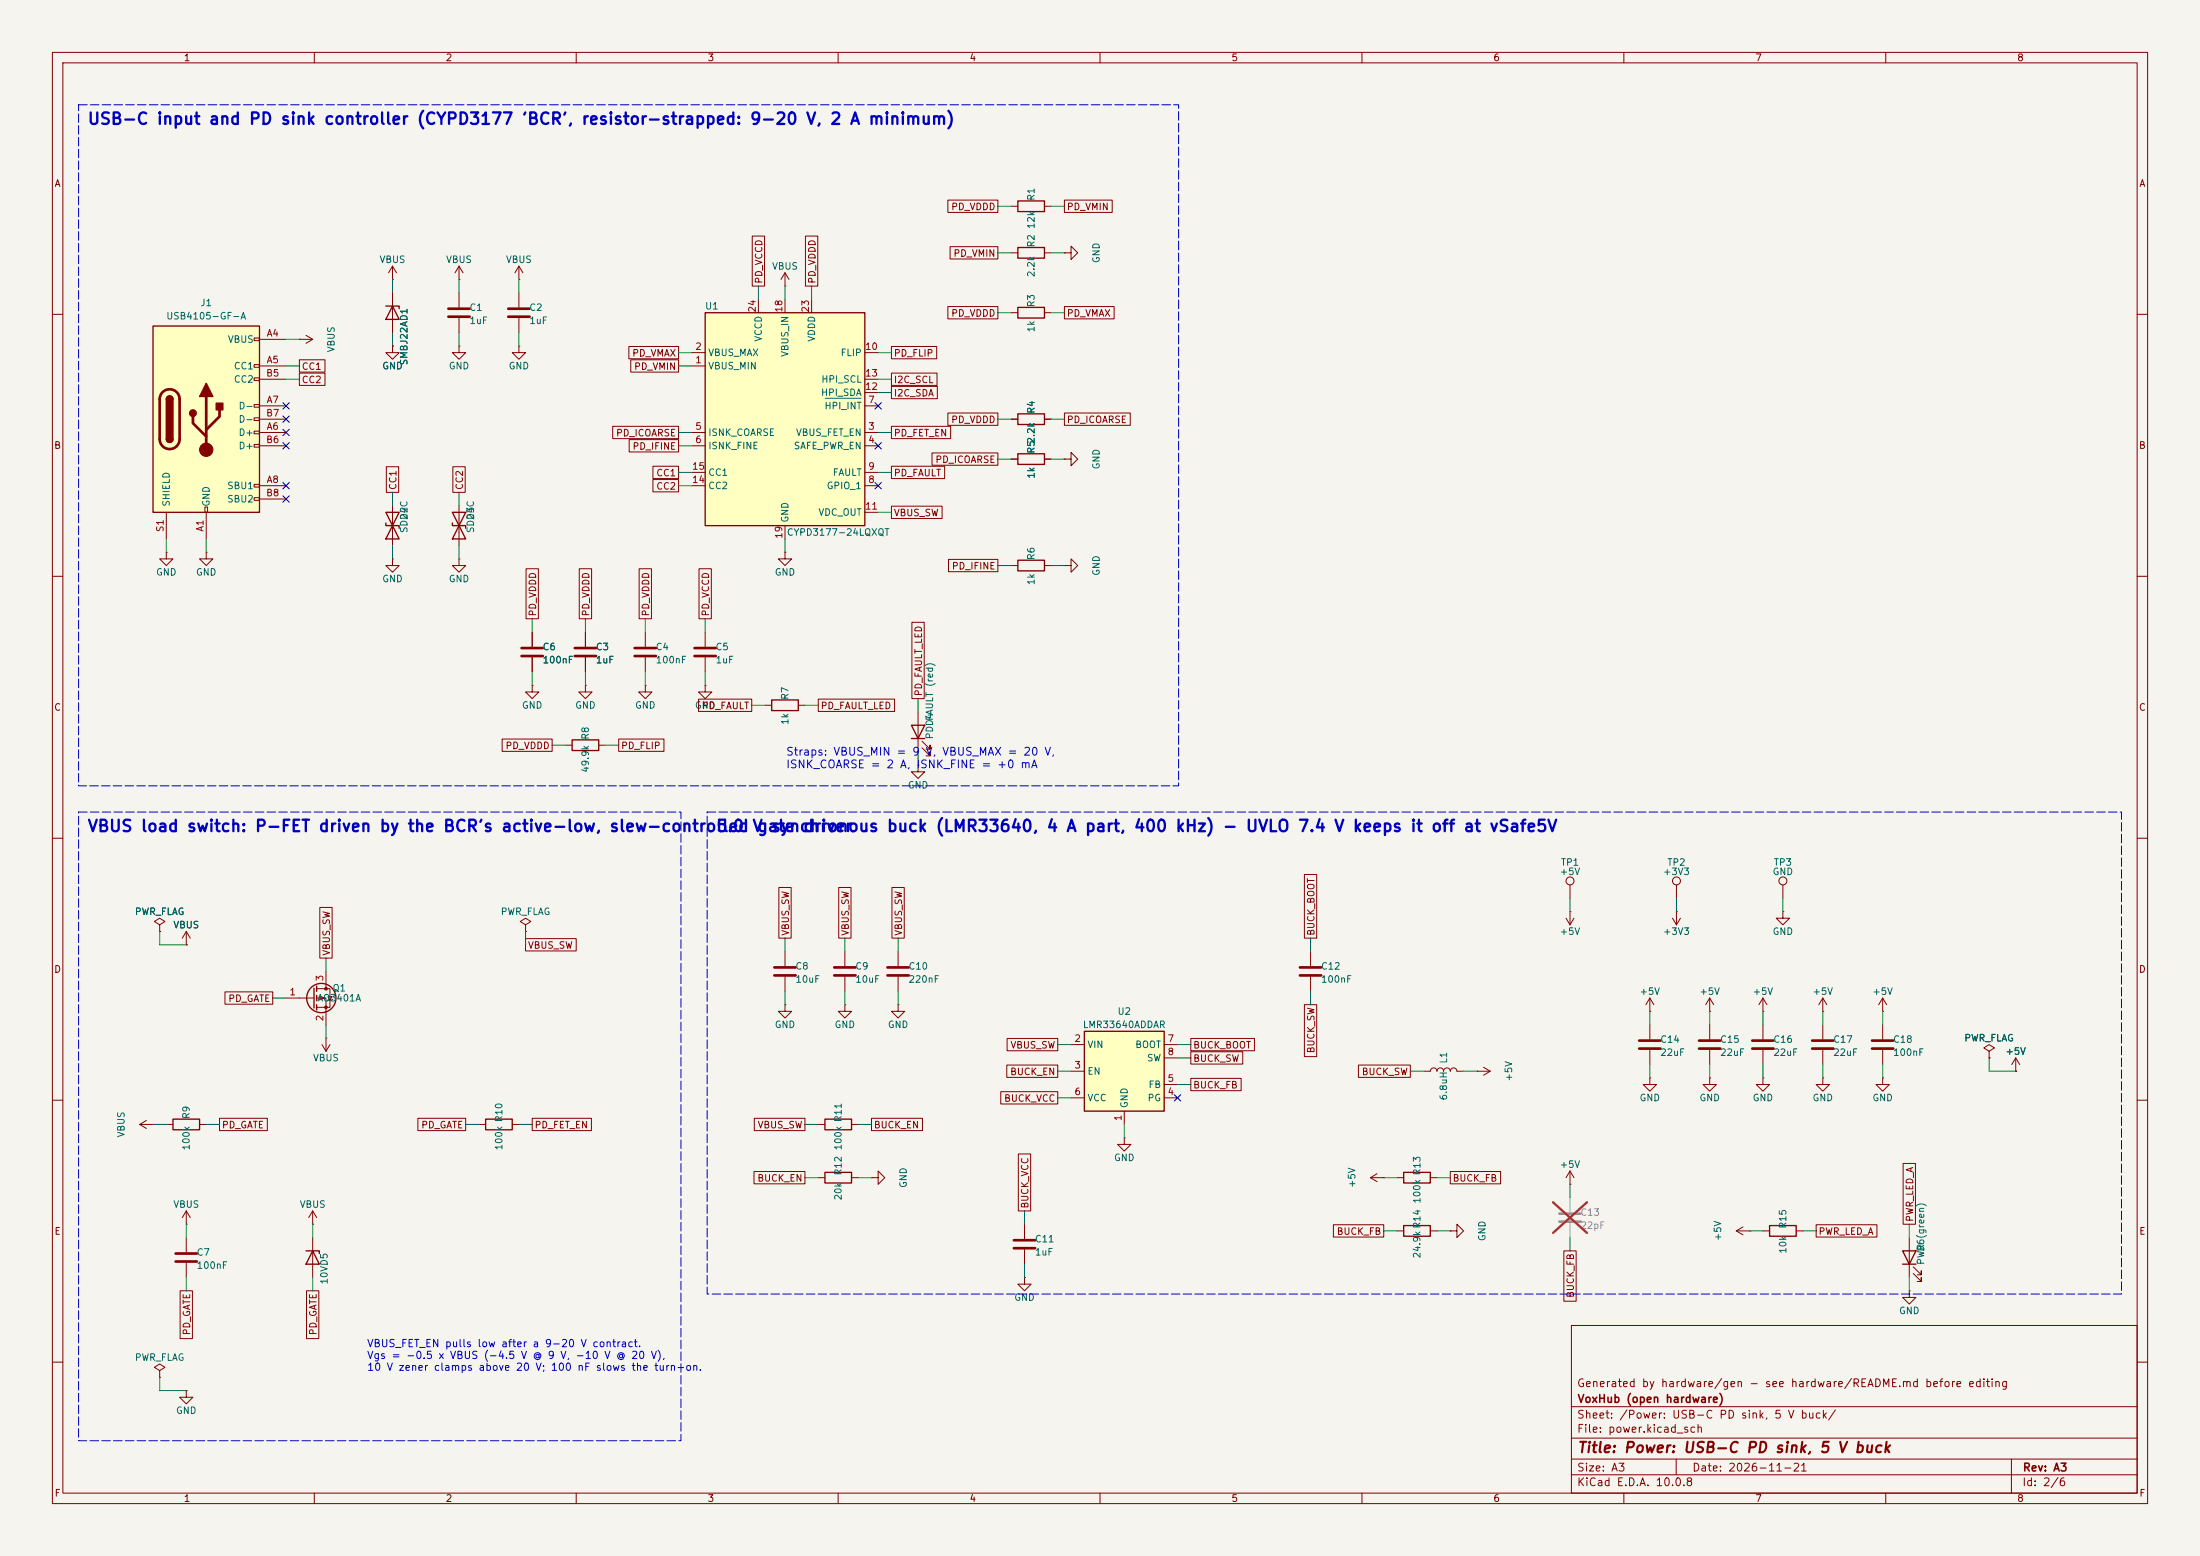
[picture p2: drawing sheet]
<svg xmlns="http://www.w3.org/2000/svg" width="420mm" height="297mm" viewBox="0 0 420 297" stroke-linecap="round" stroke-linejoin="round" font-family="sans-serif">
<path d="M0 0h420v297h-420z" fill="#f5f4ef" stroke="#f5f4ef" stroke-width=".19"/>
<g fill="none" stroke="#840000" stroke-width=".19">
<path d="M10 10h400v277h-400zM12 12h396v273h-396zM60 10v2M110 10v2M160 10v2M210 10v2M260 10v2M310 10v2M360 10v2M74.9 55.9v7.6M87.6 55.9v2.8M99.1 55.9v2.8"/>
<path d="M10 60h2M74.9 66v1.3h1.3l-1.3 1.3-1.2-1.3h1.2M74.9 66h.1M87.6 66v1.3h1.3l-1.3 1.3-1.2-1.3h1.2M87.6 66h.1M87.6 60.7v2.8M99.1 66v1.3h1.2l-1.2 1.3-1.3-1.3h1.3M99.1 66h.1M99.1 60.7v2.8M408 60h2M87.6 96.5v7.6M10 110h2"/>
<path d="M87.6 106.7v1.3h1.3l-1.3 1.2-1.2-1.2h1.2M87.6 106.7h.1M149.9 105.4v1.3h1.2l-1.2 1.3-1.3-1.3h1.3M149.9 105.4h.1M408 110h2M111.8 130.8v1.3h1.2l-1.2 1.3-1.3-1.3h1.3M111.8 130.8h.1M10 160h2M408 160h2M10 210h2M408 210h2M300 253h108v32h-108z"/>
<path d="M10 260h2M300 278.5h108M300 274.5h108M300 268.5h108M320 278.5v3M384 278.5v6.5M408 260h2M60 285v2M110 285v2M160 285v2M210 285v2M260 285v2"/>
<path d="M300 281.5h108M310 285v2M360 285v2"/>
</g>
<path d="M73.7 58.4h2.5v.5M74.9 58.4l1.3 2.6h-2.5zM86.4 97.8h2.5l-2.5 5.1h2.5zM86.4 99.8v.5h2.5v.5" fill="none" stroke="#840000" stroke-width=".25"/>
<path d="M85.6 58.9h4.1M97 58.9h4.1M85.6 60.5h4.1M97 60.5h4.1" fill="none" stroke="#840000" stroke-width=".51"/>
<path d="M134.6 59.7h30.5v40.6h-30.5z" fill="#ffffc2"/>
<path d="M134.6 59.7h30.5v40.6h-30.5zM109.2 141.2h5.1v2.1h-5.1z" fill="none" stroke="#840000" stroke-width=".25"/>
<g fill="none" stroke="#840000" stroke-width=".19">
<path d="M144.8 57.2v2.5M149.9 57.2v2.5M154.9 57.2v2.5M132.1 69.9h2.5M132.1 67.3h2.5M165.1 67.3h2.5M165.1 77.5h2.5M165.1 74.9h2.5M165.1 72.4h2.5M132.1 82.6h2.5M132.1 85.1h2.5M132.1 92.7h2.5"/>
<path d="M132.1 90.2h2.5M165.1 82.6h2.5M165.1 85.1h2.5M165.1 92.7h2.5M165.1 90.2h2.5M165.1 97.8h2.5M74.9 106.7v1.3h1.3l-1.3 1.2-1.2-1.2h1.2M74.9 106.7h.1M149.9 100.3v2.6M101.6 120.7v2.7M101.6 125.5v2.8M111.8 120.7v2.7"/>
<path d="M111.8 125.5v2.8M123.2 130.8v1.3h1.3l-1.3 1.3-1.3-1.3h1.3M123.2 130.8h.1M123.2 120.7v2.7M123.2 125.5v2.8M107.9 142.2h1.3M114.3 142.2h1.3M161.3 181.6v2.8M161.3 186.4v2.8M171.4 191.8v1.2h1.3l-1.3 1.3-1.2-1.3h1.2M171.4 191.8h.1M171.4 181.6v2.8"/>
<path d="M171.4 186.4v2.8"/>
</g>
<path d="M157.5 76h6.9" fill="none" stroke="#006464" stroke-width=".19"/>
<path d="M99.6 123.7h4M99.6 125.2h4M109.7 123.7h4.1M109.7 125.2h4.1M121.2 123.7h4M121.2 125.2h4M159.3 184.7h4M159.3 186.2h4M169.4 184.7h4.1M169.4 186.2h4.1" fill="none" stroke="#840000" stroke-width=".51"/>
<path d="M207 196.9h15.2v15.2h-15.2z" fill="#ffffc2"/>
<path d="M73.7 97.8h2.5l-2.5 5.1h2.5zM73.7 99.8v.5h2.5v.5M147.3 133.6h5.1v2h-5.1zM207 196.9h15.2v15.2h-15.2zM337.8 233.9h5.1v2.1h-5.1zM363.2 238.8h2.6l-1.3 2.5zM363.2 241.3h2.6" fill="none" stroke="#840000" stroke-width=".25"/>
<g fill="none" stroke="#840000" stroke-width=".19">
<path d="M74.9 53.3h.1M74.9 50.8v2.5M74.9 50.8l-.7 1.3M74.9 50.8l.8 1.3M87.6 53.3h.1M87.6 50.8l-.7 1.3M87.6 50.8l.8 1.3M87.6 50.8v2.5M99.1 53.3h.1M99.1 50.8l-.8 1.3M99.1 50.8l.7 1.3M99.1 50.8v2.5"/>
<path d="M149.9 54.6h.1M149.9 52.1l-.8 1.2M149.9 52.1l.7 1.2M149.9 52.1v2.5M74.9 96.5v7.6M134.6 130.8v1.3h1.3l-1.3 1.3-1.3-1.3h1.3M134.6 130.8h.1M134.6 120.7v2.7M134.6 125.5v2.8M146 134.6h1.3M152.4 134.6h1.3M35.6 177.8l-.8 1.3"/>
<path d="M35.6 177.8l.7 1.3M35.6 177.8v2.5M35.6 180.3h.1M204.5 199.4h2.5M222.2 199.4h2.6M326.4 193h.1M326.4 190.5l-.8 1.3M326.4 190.5l.8 1.3M326.4 190.5v2.5M336.5 193h.1M336.5 190.5v2.5M336.5 195.6v2.8"/>
<path d="M336.5 190.5l-.7 1.3M336.5 190.5l.8 1.3M348 193h.1M348 190.5l-.8 1.3M348 190.5l.7 1.3M348 190.5v2.5M348 195.6v2.8M359.4 193h.1M359.4 190.5l-.8 1.3M359.4 190.5l.8 1.3M359.4 190.5v2.5M359.4 195.6v2.8"/>
<path d="M204.5 204.5h2.5M204.5 209.6h2.5M214.6 212.1v2.5M222.2 209.6h2.6M222.2 207h2.6M222.2 201.9h2.6M326.4 205.7v1.3h1.3l-1.3 1.3-1.3-1.3h1.3M326.4 205.7h.1M336.5 205.7v1.3h1.3l-1.3 1.3-1.2-1.3h1.2M336.5 205.7h.1M336.5 200.4v2.8M348 205.7v1.3h1.2l-1.2 1.3-1.3-1.3h1.3"/>
<path d="M348 205.7h.1M348 200.4v2.8M359.4 205.7v1.3h1.3l-1.3 1.3-1.3-1.3h1.3M359.4 205.7h.1M359.4 200.4v2.8M379.7 200.7l1-.7-1-.6-1 .6 1 .7v1.2M379.7 201.9h.1M331.5 234.9l1.2 .8M331.5 234.9h2.5M332.7 234.2l-1.2 .7M334 234.9h.1M336.5 234.9h1.3"/>
<path d="M342.9 234.9h1.3M364.5 236.2v7.6M195.6 243.8v1.3h1.2l-1.2 1.3-1.3-1.3h1.3M195.6 243.8h.1M364.5 246.4v1.2h1.3l-1.3 1.3-1.3-1.3h1.3M364.5 246.4h.1M365.3 243.1l1.5 1.5v-.8v.8h-.8M365.3 241.8l1.5 1.5v-.7v.7h-.8"/>
</g>
<path d="M132.6 123.7h4.1M132.6 125.2h4.1M334.5 198.6h4.1M345.9 198.6h4.1M357.4 198.6h4M334.5 200.2h4.1M345.9 200.2h4.1M357.4 200.2h4" fill="none" stroke="#840000" stroke-width=".51"/>
<path d="M29.2 62.2h20.3v35.6h-20.3z" fill="#ffffc2"/>
<g fill="none" stroke="#840000" stroke-width=".19">
<path d="M181 38.2h9.5v2.3h-9.5zM193 39.4h1.3M199.4 39.4h1.3M203.2 38.2h9.1v2.3h-9.1zM74.9 55.9v2.5M143.6 45.1h2.4v9.5h-2.4zM153.8 45.1h2.3v9.5h-2.3zM181 58.5h9.5v2.4h-9.5zM181.4 47.1h9.1v2.3h-9.1zM193 59.7h1.3M193 48.3h1.3M199.4 59.7h1.3"/>
<path d="M199.4 48.3h1.3M203.2 48.3h1.3v-1.3l1.2 1.3-1.2 1.2v-1.2M203.2 48.3h.1M203.2 58.5h9.5v2.4h-9.5zM48.5 64.5h1v.5h-1zM48.5 69.6h1v.5h-1zM48.5 72.1h1v.5h-1zM48.5 77.2h1v.5h-1zM48.5 79.8h1v.5h-1zM49.5 64.8h5.1M49.5 69.9h5.1M49.5 77.5h5.1"/>
<path d="M49.5 72.4h5.1M57.1 64.8h.1M57.1 68.7h4.9v2.3h-4.9zM57.1 71.2h4.9v2.4h-4.9zM57.1 64.8h2.6M58.4 64l1.3 .8M59.7 64.8l-1.3 .7M74.9 66h.1M74.9 61v2.5M120.1 66.1h9.4v2.4h-9.4zM120.4 68.7h9.1v2.3h-9.1zM170.2 71.2h8.7v2.4h-8.7z"/>
<path d="M170.2 66.1h8.6v2.4h-8.6zM170.2 73.8h8.7v2.3h-8.7zM181 78.8h9.5v2.4h-9.5zM203.2 78.8h12.6v2.4h-12.6zM31.7 97.8v5.1M39.1 96.8h.5v1h-.5zM39.4 97.8v5.1M48.5 82.3h1v.5h-1zM48.5 84.8h1v.5h-1zM48.5 92.5h1v.5h-1zM48.5 95h1v.5h-1zM49.5 82.6h5.1"/>
<path d="M49.5 92.7h5.1M49.5 85.1h5.1M49.5 80h5.1M49.5 95.3h5.1M73.8 89.1h2.3v4.9h-2.3zM86.5 89.1h2.3v4.9h-2.3zM117 81.4h12.5v2.3h-12.5zM120.1 83.9h9.4v2.4h-9.4zM124.6 89h4.9v2.3h-4.9zM124.6 91.5h4.9v2.4h-4.9zM170.2 96.6h9.7v2.4h-9.7zM170.2 81.4h11.3v2.3h-11.3z"/>
<path d="M170.2 89h10.1v2.3h-10.1zM177.9 86.5h12.6v2.3h-12.6zM193 80h1.3M193 87.6h1.3M199.4 80h1.3M199.4 87.6h1.3M203.2 87.6h1.3v-1.2l1.2 1.2-1.2 1.3v-1.3M203.2 87.6h.1M31.7 105.4v1.3h1.3l-1.3 1.3-1.2-1.3h1.2M31.7 105.4h.1M39.4 105.4v1.3h1.2l-1.2 1.3-1.3-1.3h1.3M39.4 105.4h.1"/>
<path d="M100.4 108.6h2.4v9.5h-2.4zM110.6 108.6h2.3v9.5h-2.3zM122 108.6h2.4v9.5h-2.4zM133.4 108.6h2.4v9.5h-2.4zM174.1 118.8h2.3v14.6h-2.3zM181.1 106.8h9.4v2.3h-9.4zM193 108h1.3M199.4 108h1.3M203.2 108h1.3v-1.3l1.2 1.3-1.2 1.2v-1.2M203.2 108h.1M101.6 130.8v1.3h1.3l-1.3 1.3-1.3-1.3h1.3M101.6 130.8h.1"/>
<path d="M101.6 120.7v2.7M101.6 125.5v2.8M111.8 120.7v2.7M111.8 125.5v2.8M133.4 133.4h10.1v2.4h-10.1zM156.2 133.4h14.6v2.4h-14.6zM175.3 135.9v7.6M95.9 141.1h9.5v2.3h-9.5zM118.1 141.1h8.7v2.3h-8.7zM175.3 146.1v1.2h1.2l-1.2 1.3-1.3-1.3h1.3M175.3 146.1h.1M176 142.7l1.5 1.6v-.8v.8h-.7"/>
<path d="M176 141.5l1.5 1.5v-.8v.8h-.7M30.5 176.5l1-.6-1-.6-1 .6 1 .6v1.3M30.5 177.8h.1M61.1 173.2h2.3v9.7h-2.3zM100.3 176.5l1-.6-1-.6-1 .6 1 .6v1.3M100.3 177.8h.1M100.3 179.2h9.7v2.3h-9.7zM148.7 169.4h2.3v9.7h-2.3zM160.1 169.4h2.4v9.7h-2.4zM170.3 169.4h2.3v9.7h-2.3zM249 166.9h2.4v12.2h-2.4zM299 175.3l.7 1.2"/>
<path d="M299.7 174h.1M299.7 168.9v2.6M299.7 174v2.5M300.5 175.3l-.8 1.2M319.3 175.3l.7 1.2M320 174h.1M320 168.9v2.6M320 174v2.5M320.8 175.3l-.8 1.2M340.4 174v1.3h1.2l-1.2 1.2-1.3-1.2h1.3M340.4 174h.1M340.4 168.9v2.6"/>
<path d="M35.6 180.3h.1M42.9 189.3h9.2v2.4h-9.2zM54.6 190.5h5.3M60.5 188.7h2.5v3.6h-2.5M60.5 190.5h1.7v5.1M61.5 199.4l.7 1.3M62.2 198.1h.1M62.2 185.4v3.3M62.2 198.1v2.6M62.6 190.2h.8l-.4 .7zM63 199.4l-.8 1.3M63.5 190.8l-1 .2"/>
<path d="M149.9 191.8v1.2h1.2l-1.2 1.3-1.3-1.3h1.3M149.9 191.8h.1M149.9 181.6v2.8M149.9 186.4v2.8M161.3 191.8v1.2h1.3l-1.3 1.3-1.3-1.3h1.3M161.3 191.8h.1M192.3 198.2h9.6v2.4h-9.6zM227.3 198.2h12.2v2.4h-12.2zM249 191.8h2.4v9.9h-2.4zM250.2 181.6v2.8M250.2 186.4v2.8M315 193h.1"/>
<path d="M315 190.5v2.5M315 195.6v2.8M315 190.5l-.8 1.3M315 190.5l.7 1.3M326.4 195.6v2.8M26.7 214.6l1.2 .8M26.7 214.6h2.5M27.9 213.9l-1.2 .7M29.2 214.6h.1M31.7 214.6h1.3M38.1 214.6h1.3M41.9 213.5h9.1v2.3h-9.1z"/>
<path d="M79.8 213.5h9.1v2.3h-9.1zM91.4 214.6h1.3M97.8 214.6h1.3M101.6 213.5h11.3v2.3h-11.3zM144 213.5h9.7v2.3h-9.7zM156.2 214.6h1.3M162.6 214.6h1.2M166.4 213.5h9.7v2.3h-9.7zM191 208.4h10.9v2.3h-10.9zM192.2 203.3h9.7v2.3h-9.7zM214.6 217.2v1.2h1.3l-1.3 1.3-1.2-1.3h1.2M214.6 217.2h.1"/>
<path d="M227.3 205.8h9.6v2.4h-9.6zM227.3 200.8h9.9v2.3h-9.9zM259.3 203.3h9.9v2.3h-9.9zM271.8 204.5h1.2a.64 .64 0 0 1 .7-.7 .64 .64 0 0 1 .6 .7 .64 .64 0 0 1 .7-.7 .64 .64 0 0 1 .6 .7 .64 .64 0 0 1 .6-.7 .64 .64 0 0 1 .7 .7 .64 .64 0 0 1 .6-.7 .64 .64 0 0 1 .6 .7h1.3M281.9 204.5h.1M281.9 204.5h2.6M283.2 203.7l1.3 .8M284.5 204.5l-1.3 .7M315 205.7v1.3h1.2l-1.2 1.3-1.3-1.3h1.3M315 205.7h.1M315 200.4v2.8M326.4 200.4v2.8"/>
<path d="M379.7 201.9h.1M384.8 204.5h.1M384.8 201.9l-.8 1.3M384.8 201.9l.8 1.3M384.8 201.9v2.6M35.6 233.7h.1M35.6 231.1l-.8 1.3M35.6 231.1l.7 1.3M35.6 231.1v2.6M35.6 236.2v2.8M59.7 233.7h.1M59.7 231.1l-.8 1.3"/>
<path d="M59.7 231.1l.8 1.3M59.7 231.1v2.6M59.7 236.2v7.6M143.9 223.6h9.8v2.4h-9.8zM156.2 224.8h1.3M162.6 224.8h1.2M166.4 224.8h1.2v-1.3l1.3 1.3-1.3 1.3v-1.3M166.4 224.8h.1M194.4 220.3h2.4v10.8h-2.4zM195.6 233.7v2.8M195.6 238.5v2.8M254.5 233.8h9.7v2.3h-9.7z"/>
<path d="M261.6 224.8h2.6M261.6 224.8l1.3 .8M262.9 224l-1.3 .8M264.2 224.8h.1M266.7 224.8h1.3M266.7 234.9h1.3M273 224.8h1.3M273 234.9h1.3M276.9 234.9h1.2v-1.2l1.3 1.2-1.3 1.3v-1.3M276.9 234.9h.1M276.9 223.6h9.6v2.4h-9.6zM298.5 238.8h2.4v9.6h-2.4z"/>
<path d="M299.7 226.1h.1M299.7 223.5v2.6M299.7 223.5l-.7 1.3M299.7 223.5l.8 1.3M346.7 233.8h11.6v2.3h-11.6zM363.3 222.1h2.4v11.6h-2.4zM34.4 246.4h2.3v9.1h-2.3zM35.6 241v2.8M58.5 246.4h2.4v9.1h-2.4zM30.5 261.6l1-.6-1-.7-1 .7 1 .6v1.3M30.5 262.9h.1M35.6 265.4v1.3h1.2l-1.2 1.3-1.3-1.3h1.3"/>
<path d="M35.6 265.4h.1"/>
<circle cx="299.7" cy="168.1" r=".76"/>
<circle cx="320" cy="168.1" r=".76"/>
<circle cx="340.4" cy="168.1" r=".76"/>
</g>
<g fill="none" stroke="#840000" stroke-width=".25">
<path d="M194.3 38.4h5.1v2h-5.1zM194.3 58.7h5.1v2h-5.1zM194.3 47.2h5.1v2.1h-5.1zM29.2 62.2h20.3v35.6h-20.3zM31.7 76.2a.64 .64 0 0 1 .7-.6 .64 .64 0 0 1 .6 .6M194.3 79h5.1v2h-5.1zM31.7 83.8a.64 .64 0 0 0 .7 .7 .64 .64 0 0 0 .6-.7M194.3 86.6h5.1v2h-5.1zM194.3 106.9h5.1v2.1h-5.1zM174 138.4h2.5l-1.2 2.6zM174 141h2.5M59.9 188.6v3.8"/>
<path d="M60.5 188.2v1M60.5 190v1M60.5 191.8v1M33 213.6h5.1v2h-5.1zM92.7 213.6h5.1v2h-5.1zM157.5 213.6h5.1v2h-5.1zM58.4 238.8h2.6v.5M59.7 238.8l1.3 2.5h-2.6zM157.5 223.8h5.1v2h-5.1zM268 223.8h5v2h-5zM268 233.9h5v2.1h-5z"/>
<circle cx="61.3" cy="190.5" r="2.79"/>
</g>
<g fill="none" stroke="#840000" stroke-width=".51">
<path d="M31 74.9a1.9 1.9 0 0 1 2.1-.5 1.9 1.9 0 0 1 1.2 1.8v7.6a1.91 1.91 0 0 1-1.9 1.9 1.91 1.91 0 0 1-1.9-1.9v-7.7l.2-.7zM36.8 79.5v1.3l2.6 2.5M39.4 75.7v10.2M41.9 78.2v1.3l-2.5 2.5M147.8 184.7h4.1M147.8 186.2h4.1M248.2 184.7h4M248.2 186.2h4M312.9 198.6h4.1M324.4 198.6h4M312.9 200.2h4.1M324.4 200.2h4"/>
<path d="M33.5 239.3h4.1M193.5 236.7h4.1M193.5 238.3h4.1M33.5 240.8h4.1"/>
</g>
<g fill="#840000" stroke="#840000" stroke-width=".25">
<path d="M31.7 76.2h1.3v7.6h-1.3z"/>
<path d="M31.9 75.8a.64 .64 0 0 1 .7-.2 .64 .64 0 0 1 .4 .6h-1.3z"/>
<path d="M31.7 83.8h1.3a.64 .64 0 0 1-.6 .7 .64 .64 0 0 1-.7-.7z"/>
<path d="M39.4 73.2l1.2 2.5h-2.5z"/>
<path d="M41.3 77h1.2v1.2h-1.2z"/>
<circle cx="36.8" cy="78.9" r=".63"/>
</g>
<g fill="#840000" stroke="#840000" stroke-width=".19">
<path d="M61 190.1l1 .4-1 .4z"/>
<circle cx="39.4" cy="85.9" r="1.27"/>
<circle cx="62.2" cy="188.7" r=".25"/>
<circle cx="62.2" cy="192.3" r=".25"/>
</g>
<path d="M297.7 231.6h4.1M297.7 233.2h4.1" fill="none" stroke="#9c9b98" stroke-width=".51"/>
<path d="M299.7 228.6v2.8M299.7 233.4v2.8" fill="none" stroke="#9c9b98" stroke-width=".19"/>
<path d="M296.5 229.5l6.5 5.8M303 229.5l-6.5 5.8" fill="none" stroke="#e12e31" stroke-width=".46"/>
<g fill="none" stroke="#009600" stroke-width=".19">
<path d="M190.5 39.4h2.5M200.7 39.4h2.5M74.9 53.3v2.6M87.6 53.3v2.6M99.1 53.3v2.6M144.8 54.6v2.6M149.9 54.6v2.6M154.9 54.6v2.6M190.5 59.7h2.5M190.5 48.3h2.5M200.7 59.7h2.5M200.7 48.3h2.5"/>
<path d="M54.6 64.8h2.5M54.6 72.4h2.5M54.6 69.9h2.5M74.9 63.5v2.5M87.6 63.5v2.5M99.1 63.5v2.5M129.5 67.3h2.6M129.5 69.9h2.6M167.6 67.3h2.6M167.6 72.4h2.6M167.6 74.9h2.6M74.9 94v2.5"/>
<path d="M87.6 94v2.5M129.5 82.6h2.6M129.5 90.2h2.6M129.5 85.1h2.6M129.5 92.7h2.6M167.6 97.8h2.6M167.6 82.6h2.6M167.6 90.2h2.6M190.5 80h2.5M190.5 87.6h2.5M200.7 80h2.5M200.7 87.6h2.5"/>
<path d="M31.7 102.9v2.5M39.4 102.9v2.5M74.9 104.1v2.6M87.6 104.1v2.6M101.6 118.1v2.6M111.8 118.1v2.6M123.2 118.1v2.6M134.6 118.1v2.6M149.9 102.9v2.5M190.5 108h2.5M200.7 108h2.5M101.6 128.3v2.5"/>
<path d="M111.8 128.3v2.5M123.2 128.3v2.5M134.6 128.3v2.5M143.5 134.6h2.5M153.7 134.6h2.5M175.3 133.4v2.5M105.4 142.2h2.5M115.6 142.2h2.5M175.3 143.5v2.6M30.5 177.8v2.5h5.1M100.3 177.8v2.5M149.9 179.1v2.5"/>
<path d="M161.3 179.1v2.5M171.4 179.1v2.5M250.2 179.1v2.5M299.7 171.5v2.5M320 171.5v2.5M340.4 171.5v2.5M52.1 190.5h2.5M62.2 182.9v2.5M62.2 195.6v2.5M149.9 189.2v2.6M161.3 189.2v2.6M171.4 189.2v2.6"/>
<path d="M201.9 199.4h2.6M224.8 199.4h2.5M250.2 189.2v2.6M315 193v2.6M326.4 193v2.6M336.5 193v2.6M348 193v2.6M359.4 193v2.6M29.2 214.6h2.5M39.4 214.6h2.5M88.9 214.6h2.5M99.1 214.6h2.5"/>
<path d="M153.7 214.6h2.5M163.8 214.6h2.6M201.9 204.5h2.6M201.9 209.6h2.6M214.6 214.6v2.6M224.8 207h2.5M224.8 201.9h2.5M269.2 204.5h2.6M279.4 204.5h2.5M315 203.2v2.5M326.4 203.2v2.5M336.5 203.2v2.5"/>
<path d="M348 203.2v2.5M359.4 203.2v2.5M379.7 201.9v2.6h5.1M35.6 233.7v2.5M59.7 233.7v2.5M153.7 224.8h2.5M163.8 224.8h2.6M195.6 231.1v2.6M264.2 224.8h2.5M264.2 234.9h2.5M274.3 224.8h2.6M274.3 234.9h2.6"/>
<path d="M299.7 226.1v2.5M299.7 236.2v2.6M334 234.9h2.5M344.2 234.9h2.5M364.5 233.7v2.5M35.6 243.8v2.6M59.7 243.8v2.6M195.6 241.3v2.5M364.5 243.8v2.6M30.5 262.9v2.5h5.1"/>
</g>
<g fill="none" stroke="#000084" stroke-width=".19">
<path d="M54 76.9l1.2 1.2M54 79.4l1.2 1.2M55.2 76.9l-1.2 1.2M55.2 79.4l-1.2 1.2M167 76.9l1.2 1.2M168.2 76.9l-1.2 1.2M54 94.6l1.2 1.3M54 92.1l1.2 1.2M54 84.5l1.2 1.2M54 81.9l1.2 1.3M55.2 94.6l-1.2 1.3M55.2 92.1l-1.2 1.2"/>
<path d="M55.2 84.5l-1.2 1.2M55.2 81.9l-1.2 1.3M167 84.5l1.2 1.2M167 92.1l1.2 1.2M168.2 84.5l-1.2 1.2M168.2 92.1l-1.2 1.2M224.2 208.9l1.2 1.3M225.4 208.9l-1.2 1.3"/>
</g>
<path d="M15 20h210v130h-210zM15 155h115v120h-115zM135 155h270v92h-270z" fill="none" stroke="#0000c2" stroke-width=".19" stroke-dasharray="1.6 .6"/>
<g font-size="2.2" fill="#0000c2">
<text x="16.6" y="24.3">USB-C input and PD sink controller (CYPD3177 'BCR', resistor-strapped: 9-20 V, 2 A minimum)</text>
<text x="16.6" y="159.3">VBUS load switch: P-FET driven by the BCR's active-low, slew-controlledV synchronous buck (LMR33640, 4 A part, 400 kHz) - UVLO 7.4 V keeps it off at vSafe5V</text>
<text x="136.6" y="159.3">5.0</text>
<text x="144.4" y="159.3">gate driver</text>
</g>
<text font-size="2" fill="#840000" x="301" y="277.8">Title: Power: USB-C PD sink, 5 V buck</text>
<g font-size="1.5" fill="#0000c2">
<text x="150" y="144.6">Straps: VBUS_MIN = 9</text>
<text x="150" y="147">ISNK_COARSE = 2 A, ISNK_FINE = +0 mA</text>
<text x="176.6" y="144.6">V, VBUS_MAX = 20 V,</text>
</g>
<g font-size="1.5" fill="#840000">
<text x="300.9" y="265.1">Generated by hardware/gen - see hardware/README.md before editing</text>
<text x="301" y="268.1">VoxHub (open hardware)</text>
<text x="300.9" y="273.8">File: power.kicad_sch</text>
<text x="300.9" y="271.1">Sheet: /Power: USB-C PD sink, 5 V buck/</text>
<text x="300.9" y="281.2">Size: A3</text>
<text x="322.9" y="281.2">Date: 2026-11-21</text>
<text x="386" y="281.2">Rev: A3</text>
<text x="300.9" y="284">KiCad E.D.A. 10.0.8</text>
<text x="385.9" y="284">Id: 2/6</text>
</g>
<g font-size="1.4" fill="#0000c2">
<text x="70" y="257.5">VBUS_FET_EN pulls low after a 9-20 V contract.</text>
<text x="70" y="259.7">Vgs = -0.5 x VBUS (-4.5 V @ 9 V, -10 V @ 20 V),</text>
<text x="70" y="262">10 V zener clamps above 20 V; 100 nF slows the turn-on.</text>
</g>
<g font-size="1.3" fill="#840000">
<text x="35" y="12">1</text>
<text x="85" y="12">2</text>
<text x="135" y="12">3</text>
<text x="185" y="12">4</text>
<text x="235" y="12">5</text>
<text x="285" y="12">6</text>
<text x="335" y="12">7</text>
<text x="385" y="12">8</text>
<text x="10.3" y="36">A</text>
<text x="408.3" y="36">A</text>
<text x="181.5" y="40.4">PD_VDDD</text>
<text x="203.6" y="40.4">PD_VMIN</text>
<text x="181.9" y="49.3">PD_VMIN</text>
<text x="145.8" y="54.3" transform="rotate(-90 145.8 54.3)">PD_VCCD</text>
<text x="156" y="54.3" transform="rotate(-90 156 54.3)">PD_VDDD</text>
<text x="181.5" y="60.7">PD_VDDD</text>
<text x="203.6" y="60.7">PD_VMAX</text>
<text x="57.5" y="70.9">CC1</text>
<text x="120.6" y="68.4">PD_VMAX</text>
<text x="120.9" y="70.9">PD_VMIN</text>
<text x="170.5" y="68.4">PD_FLIP</text>
<text x="57.5" y="73.4">CC2</text>
<text x="170.5" y="73.4">I2C_SCL</text>
<text x="170.5" y="76">I2C_SDA</text>
<text x="117.5" y="83.6">PD_ICOARSE</text>
<text x="170.5" y="83.6">PD_FET_EN</text>
<text x="181.5" y="81.1">PD_VDDD</text>
<text x="203.6" y="81.1">PD_ICOARSE</text>
<text x="10.2" y="86">B</text>
<text x="120.6" y="86.1">PD_IFINE</text>
<text x="178.5" y="88.7">PD_ICOARSE</text>
<text x="408.2" y="86">B</text>
<text x="76" y="93.6" transform="rotate(-90 76 93.6)">CC1</text>
<text x="88.7" y="93.6" transform="rotate(-90 88.7 93.6)">CC2</text>
<text x="125.2" y="91.2">CC1</text>
<text x="125.2" y="93.8">CC2</text>
<text x="170.5" y="91.2">PD_FAULT</text>
<text x="170.5" y="98.8">VBUS_SW</text>
<text x="181.6" y="109">PD_IFINE</text>
<text x="102.7" y="117.8" transform="rotate(-90 102.7 117.8)">PD_VDDD</text>
<text x="112.8" y="117.8" transform="rotate(-90 112.8 117.8)">PD_VDDD</text>
<text x="124.2" y="117.8" transform="rotate(-90 124.2 117.8)">PD_VDDD</text>
<text x="135.7" y="117.8" transform="rotate(-90 135.7 117.8)">PD_VCCD</text>
<text x="10.2" y="136">C</text>
<text x="133.9" y="135.7">PD_FAULT</text>
<text x="156.6" y="135.7">PD_FAULT_LED</text>
<text x="176.3" y="133" transform="rotate(-90 176.3 133)">PD_FAULT_LED</text>
<text x="408.2" y="136">C</text>
<text x="96.4" y="143.3">PD_VDDD</text>
<text x="118.5" y="143.3">PD_FLIP</text>
<text x="150.9" y="178.7" transform="rotate(-90 150.9 178.7)">VBUS_SW</text>
<text x="162.3" y="178.7" transform="rotate(-90 162.3 178.7)">VBUS_SW</text>
<text x="172.5" y="178.7" transform="rotate(-90 172.5 178.7)">VBUS_SW</text>
<text x="251.2" y="178.7" transform="rotate(-90 251.2 178.7)">BUCK_BOOT</text>
<text x="10.2" y="186">D</text>
<text x="63.3" y="182.5" transform="rotate(-90 63.3 182.5)">VBUS_SW</text>
<text x="100.7" y="181.4">VBUS_SW</text>
<text x="408.2" y="186">D</text>
<text x="43.5" y="191.6">PD_GATE</text>
<text x="192.8" y="200.4">VBUS_SW</text>
<text x="227.7" y="203">BUCK_SW</text>
<text x="227.7" y="200.4">BUCK_BOOT</text>
<text x="251.2" y="201.1" transform="rotate(-90 251.2 201.1)">BUCK_SW</text>
<text x="192.7" y="205.5">BUCK_EN</text>
<text x="227.7" y="208.1">BUCK_FB</text>
<text x="259.9" y="205.5">BUCK_SW</text>
<text x="42.3" y="215.7">PD_GATE</text>
<text x="80.3" y="215.7">PD_GATE</text>
<text x="102" y="215.7">PD_FET_EN</text>
<text x="144.5" y="215.7">VBUS_SW</text>
<text x="166.7" y="215.7">BUCK_EN</text>
<text x="191.6" y="210.6">BUCK_VCC</text>
<text x="144.5" y="225.8">BUCK_EN</text>
<text x="277.2" y="225.8">BUCK_FB</text>
<text x="196.6" y="230.8" transform="rotate(-90 196.6 230.8)">BUCK_VCC</text>
<text x="365.5" y="233.3" transform="rotate(-90 365.5 233.3)">PWR_LED_A</text>
<text x="10.3" y="236">E</text>
<text x="255.1" y="236">BUCK_FB</text>
<text x="347.1" y="236">PWR_LED_A</text>
<text x="408.3" y="236">E</text>
<text x="300.8" y="247.8" transform="rotate(-90 300.8 247.8)">BUCK_FB</text>
<text x="36.6" y="255" transform="rotate(-90 36.6 255)">PD_GATE</text>
<text x="60.7" y="255" transform="rotate(-90 60.7 255)">PD_GATE</text>
<text x="10.3" y="286">F</text>
<text x="35" y="287">1</text>
<text x="85" y="287">2</text>
<text x="135" y="287">3</text>
<text x="185" y="287">4</text>
<text x="235" y="287">5</text>
<text x="285" y="287">6</text>
<text x="335" y="287">7</text>
<text x="385" y="287">8</text>
<text x="408.3" y="286">F</text>
</g>
<g font-size="1.3" fill="#006464">
<text x="197.8" y="38.4" transform="rotate(-90 197.8 38.4)">R1</text>
<text x="197.8" y="47.3" transform="rotate(-90 197.8 47.3)">R2</text>
<text x="197.8" y="43.8" transform="rotate(-90 197.8 43.8)">12k</text>
<text x="72.4" y="50.5">VBUS</text>
<text x="85.1" y="50.5">VBUS</text>
<text x="96.5" y="50.5">VBUS</text>
<text x="147.3" y="51.8">VBUS</text>
<text x="197.8" y="53" transform="rotate(-90 197.8 53)">2.2k</text>
<text x="210.2" y="50.3" transform="rotate(-90 210.2 50.3)">GND</text>
<text x="38.2" y="58.7">J1</text>
<text x="89.5" y="59.7">C1</text>
<text x="100.9" y="59.7">C2</text>
<text x="134.5" y="59.4">U1</text>
<text x="197.8" y="58.8" transform="rotate(-90 197.8 58.8)">R3</text>
<text x="31.6" y="61.3">USB4105-GF-A</text>
<text x="43.4" y="65.7">VBUS</text>
<text x="89.5" y="62.2">1uF</text>
<text x="100.9" y="62.2">1uF</text>
<text x="145.7" y="65.3" transform="rotate(-90 145.7 65.3)">VCCD</text>
<text x="155.9" y="65.3" transform="rotate(-90 155.9 65.3)">VDDD</text>
<text x="197.8" y="63.5" transform="rotate(-90 197.8 63.5)">1k</text>
<text x="44.5" y="70.8">CC1</text>
<text x="64.2" y="67.3" transform="rotate(-90 64.2 67.3)">VBUS</text>
<text x="72.9" y="70.8">GND</text>
<text x="78.1" y="69.8" transform="rotate(-90 78.1 69.8)">SMBJ22AD1</text>
<text x="85.6" y="70.8">GND</text>
<text x="97" y="70.8">GND</text>
<text x="135.1" y="70.8">VBUS_MIN</text>
<text x="135.1" y="68.3">VBUS_MAX</text>
<text x="150.8" y="68.2" transform="rotate(-90 150.8 68.2)">VBUS_IN</text>
<text x="160.4" y="68.3">FLIP</text>
<text x="44.5" y="73.4">CC2</text>
<text x="156.6" y="75.9">HPI_SDA</text>
<text x="156.7" y="73.4">HPI_SCL</text>
<text x="45.4" y="83.5">D+</text>
<text x="45.4" y="78.4">D-</text>
<text x="45.4" y="81">D-</text>
<text x="135.1" y="83.5">ISNK_COARSE</text>
<text x="151.8" y="83.5">VBUS_FET_EN</text>
<text x="157.3" y="78.4">HPI_INT</text>
<text x="197.8" y="79.1" transform="rotate(-90 197.8 79.1)">R4</text>
<text x="45.4" y="86.1">D+</text>
<text x="135.1" y="86.1">ISNK_FINE</text>
<text x="151.4" y="86.1">SAFE_PWR_EN</text>
<text x="197.8" y="86.7" transform="rotate(-90 197.8 86.7)">R5</text>
<text x="197.8" y="84.8" transform="rotate(-90 197.8 84.8)">2.2k</text>
<text x="210.2" y="89.7" transform="rotate(-90 210.2 89.7)">GND</text>
<text x="43.3" y="93.7">SBU1</text>
<text x="135.1" y="93.7">CC2</text>
<text x="135.1" y="91.1">CC1</text>
<text x="157.7" y="93.7">GPIO_1</text>
<text x="158.9" y="91.1">FAULT</text>
<text x="197.8" y="91.5" transform="rotate(-90 197.8 91.5)">1k</text>
<text x="32.7" y="96.8" transform="rotate(-90 32.7 96.8)">SHIELD</text>
<text x="40.3" y="96.8" transform="rotate(-90 40.3 96.8)">GND</text>
<text x="43.3" y="96.2">SBU2</text>
<text x="78.1" y="101.8" transform="rotate(-90 78.1 101.8)">SD24C</text>
<text x="78.1" y="99.3" transform="rotate(-90 78.1 99.3)">D2</text>
<text x="90.8" y="101.8" transform="rotate(-90 90.8 101.8)">SD24C</text>
<text x="90.8" y="99.3" transform="rotate(-90 90.8 99.3)">D3</text>
<text x="150.8" y="99.8" transform="rotate(-90 150.8 99.8)">GND</text>
<text x="156.1" y="98.8">VDC_OUT</text>
<text x="150.1" y="102.6">CYPD3177-24LQXQT</text>
<text x="197.8" y="107" transform="rotate(-90 197.8 107)">R6</text>
<text x="29.7" y="110.2">GND</text>
<text x="37.3" y="110.2">GND</text>
<text x="72.9" y="111.4">GND</text>
<text x="85.6" y="111.4">GND</text>
<text x="147.8" y="110.2">GND</text>
<text x="197.8" y="111.8" transform="rotate(-90 197.8 111.8)">1k</text>
<text x="210.2" y="110" transform="rotate(-90 210.2 110)">GND</text>
<text x="103.5" y="124.4">C6</text>
<text x="113.6" y="124.4">C3</text>
<text x="125.1" y="124.4">C4</text>
<text x="136.5" y="124.4">C5</text>
<text x="103.5" y="126.9">100nF</text>
<text x="113.6" y="126.9">1uF</text>
<text x="125.1" y="126.9">100nF</text>
<text x="136.5" y="126.9">1uF</text>
<text x="99.5" y="135.6">GND</text>
<text x="109.7" y="135.6">GND</text>
<text x="121.1" y="135.6">GND</text>
<text x="132.6" y="135.6">GND</text>
<text x="150.8" y="133.7" transform="rotate(-90 150.8 133.7)">R7</text>
<text x="178.4" y="137.7" transform="rotate(-90 178.4 137.7)">FAULT (red)</text>
<text x="150.8" y="138.5" transform="rotate(-90 150.8 138.5)">1k</text>
<text x="178.4" y="141.2" transform="rotate(-90 178.4 141.2)">PDD4</text>
<text x="112.7" y="147.6" transform="rotate(-90 112.7 147.6)">49.9k R8</text>
<text x="173.2" y="150.8">GND</text>
<text x="297.7" y="167.3">+5V</text>
<text x="297.9" y="165.6">TP1</text>
<text x="317.4" y="167.3">+3V3</text>
<text x="318.2" y="165.6">TP2</text>
<text x="338.3" y="167.3">GND</text>
<text x="338.5" y="165.6">TP3</text>
<text x="25.6" y="175">PWR_FLAG</text>
<text x="33" y="177.5">VBUS</text>
<text x="95.5" y="175">PWR_FLAG</text>
<text x="297.7" y="178.8">+5V</text>
<text x="317.4" y="178.8">+3V3</text>
<text x="338.3" y="178.8">GND</text>
<text x="151.7" y="185.4">C8</text>
<text x="163.2" y="185.4">C9</text>
<text x="173.3" y="185.4">C10</text>
<text x="252.1" y="185.4">C12</text>
<text x="60.5" y="191.5">AO3401A</text>
<text x="63.4" y="189.6">Q1</text>
<text x="151.7" y="187.9">10uF</text>
<text x="163.2" y="187.9">10uF</text>
<text x="173.3" y="187.9">220nF</text>
<text x="252.1" y="187.9">100nF</text>
<text x="312.9" y="190.2">+5V</text>
<text x="324.3" y="190.2">+5V</text>
<text x="334.5" y="190.2">+5V</text>
<text x="345.9" y="190.2">+5V</text>
<text x="357.3" y="190.2">+5V</text>
<text x="147.8" y="196.5">GND</text>
<text x="159.2" y="196.5">GND</text>
<text x="169.4" y="196.5">GND</text>
<text x="206.6" y="196.5">LMR33640ADDAR</text>
<text x="213.2" y="194">U2</text>
<text x="59.7" y="202.9">VBUS</text>
<text x="207.5" y="200.4">VIN</text>
<text x="216.6" y="200.4">BOOT</text>
<text x="218.9" y="202.9">SW</text>
<text x="276.6" y="203.1" transform="rotate(-90 276.6 203.1)">L1</text>
<text x="316.8" y="199.4">C14</text>
<text x="316.8" y="201.9">22uF</text>
<text x="328.3" y="199.4">C15</text>
<text x="328.3" y="201.9">22uF</text>
<text x="338.4" y="199.4">C16</text>
<text x="338.4" y="201.9">22uF</text>
<text x="349.9" y="199.4">C17</text>
<text x="349.9" y="201.9">22uF</text>
<text x="361.3" y="199.4">C18</text>
<text x="361.3" y="201.9">100nF</text>
<text x="374.9" y="199.1">PWR_FLAG</text>
<text x="382.7" y="201.6">+5V</text>
<text x="207.5" y="205.4">EN</text>
<text x="219.2" y="208">FB</text>
<text x="289" y="206.5" transform="rotate(-90 289 206.5)">+5V</text>
<text x="36.5" y="213.7" transform="rotate(-90 36.5 213.7)">R9</text>
<text x="207.5" y="210.5">VCC</text>
<text x="215.6" y="211.6" transform="rotate(-90 215.6 211.6)">GND</text>
<text x="219" y="210.5">PG</text>
<text x="276.6" y="210.1" transform="rotate(-90 276.6 210.1)">6.8uH</text>
<text x="312.9" y="210.5">GND</text>
<text x="324.3" y="210.5">GND</text>
<text x="334.5" y="210.5">GND</text>
<text x="345.9" y="210.5">GND</text>
<text x="357.3" y="210.5">GND</text>
<text x="24.1" y="217.2" transform="rotate(-90 24.1 217.2)">VBUS</text>
<text x="36.5" y="219.7" transform="rotate(-90 36.5 219.7)">100k</text>
<text x="96.2" y="219.7" transform="rotate(-90 96.2 219.7)">100k R10</text>
<text x="161" y="219.7" transform="rotate(-90 161 219.7)">100k R11</text>
<text x="212.6" y="221.9">GND</text>
<text x="161" y="224.5" transform="rotate(-90 161 224.5)">R12</text>
<text x="173.4" y="226.9" transform="rotate(-90 173.4 226.9)">GND</text>
<text x="259" y="226.9" transform="rotate(-90 259 226.9)">+5V</text>
<text x="297.7" y="223.2">+5V</text>
<text x="33" y="230.8">VBUS</text>
<text x="57.1" y="230.8">VBUS</text>
<text x="161" y="229.2" transform="rotate(-90 161 229.2)">20k</text>
<text x="271.5" y="229.8" transform="rotate(-90 271.5 229.8)">100k R13</text>
<text x="37.4" y="240">C7</text>
<text x="197.5" y="237.5">C11</text>
<text x="197.5" y="240">1uF</text>
<text x="283.9" y="237" transform="rotate(-90 283.9 237)">GND</text>
<text x="328.9" y="237" transform="rotate(-90 328.9 237)">+5V</text>
<text x="341.3" y="239.4" transform="rotate(-90 341.3 239.4)">10k</text>
<text x="341.3" y="234.6" transform="rotate(-90 341.3 234.6)">R15</text>
<text x="367.7" y="239" transform="rotate(-90 367.7 239)">D6(green)</text>
<text x="37.4" y="242.5">100nF</text>
<text x="62.9" y="245.3" transform="rotate(-90 62.9 245.3)">10VD5</text>
<text x="271.5" y="240.3" transform="rotate(-90 271.5 240.3)">24.9k R14</text>
<text x="367.7" y="241.5" transform="rotate(-90 367.7 241.5)">PWR</text>
<text x="193.5" y="248.6">GND</text>
<text x="362.4" y="251.1">GND</text>
<text x="25.6" y="260.1">PWR_FLAG</text>
<text x="33.5" y="270.2">GND</text>
</g>
<g font-size="1.3" fill="#a90000">
<text x="144.6" y="59.8" transform="rotate(-90 144.6 59.8)">24</text>
<text x="149.6" y="59.8" transform="rotate(-90 149.6 59.8)">18</text>
<text x="154.7" y="59.8" transform="rotate(-90 154.7 59.8)">23</text>
<text x="50.8" y="64.6">A4</text>
<text x="50.8" y="69.6">A5</text>
<text x="132.6" y="69.6">1</text>
<text x="132.6" y="67.1">2</text>
<text x="165" y="67.1">10</text>
<text x="50.7" y="72.2">B5</text>
<text x="50.8" y="77.3">A7</text>
<text x="165" y="74.7">12</text>
<text x="165" y="72.2">13</text>
<text x="165.6" y="77.3">7</text>
<text x="50.7" y="79.8">B7</text>
<text x="50.8" y="82.3">A6</text>
<text x="132.6" y="82.3">5</text>
<text x="165.6" y="82.3">3</text>
<text x="50.7" y="84.9">B6</text>
<text x="132" y="90">15</text>
<text x="132.6" y="84.9">6</text>
<text x="165.6" y="84.9">4</text>
<text x="165.6" y="90">9</text>
<text x="50.7" y="95">B8</text>
<text x="50.8" y="92.5">A8</text>
<text x="132" y="92.5">14</text>
<text x="165.6" y="92.5">8</text>
<text x="31.5" y="101.7" transform="rotate(-90 31.5 101.7)">S1</text>
<text x="39.2" y="101.6" transform="rotate(-90 39.2 101.6)">A1</text>
<text x="165" y="97.6">11</text>
<text x="149.6" y="102.9" transform="rotate(-90 149.6 102.9)">19</text>
<text x="55.1" y="190.3">1</text>
<text x="62" y="187.4" transform="rotate(-90 62 187.4)">3</text>
<text x="62" y="195" transform="rotate(-90 62 195)">2</text>
<text x="205" y="199.2">2</text>
<text x="222.8" y="199.2">7</text>
<text x="222.8" y="201.7">8</text>
<text x="205" y="204.3">3</text>
<text x="205" y="209.3">6</text>
<text x="222.8" y="209.3">4</text>
<text x="222.8" y="206.8">5</text>
<text x="214.4" y="214.1" transform="rotate(-90 214.4 214.1)">1</text>
</g>
<g font-size="1.3" fill="#939391">
<text x="301.6" y="232.4">C13</text>
<text x="301.6" y="234.9">22pF</text>
</g>
</svg>
